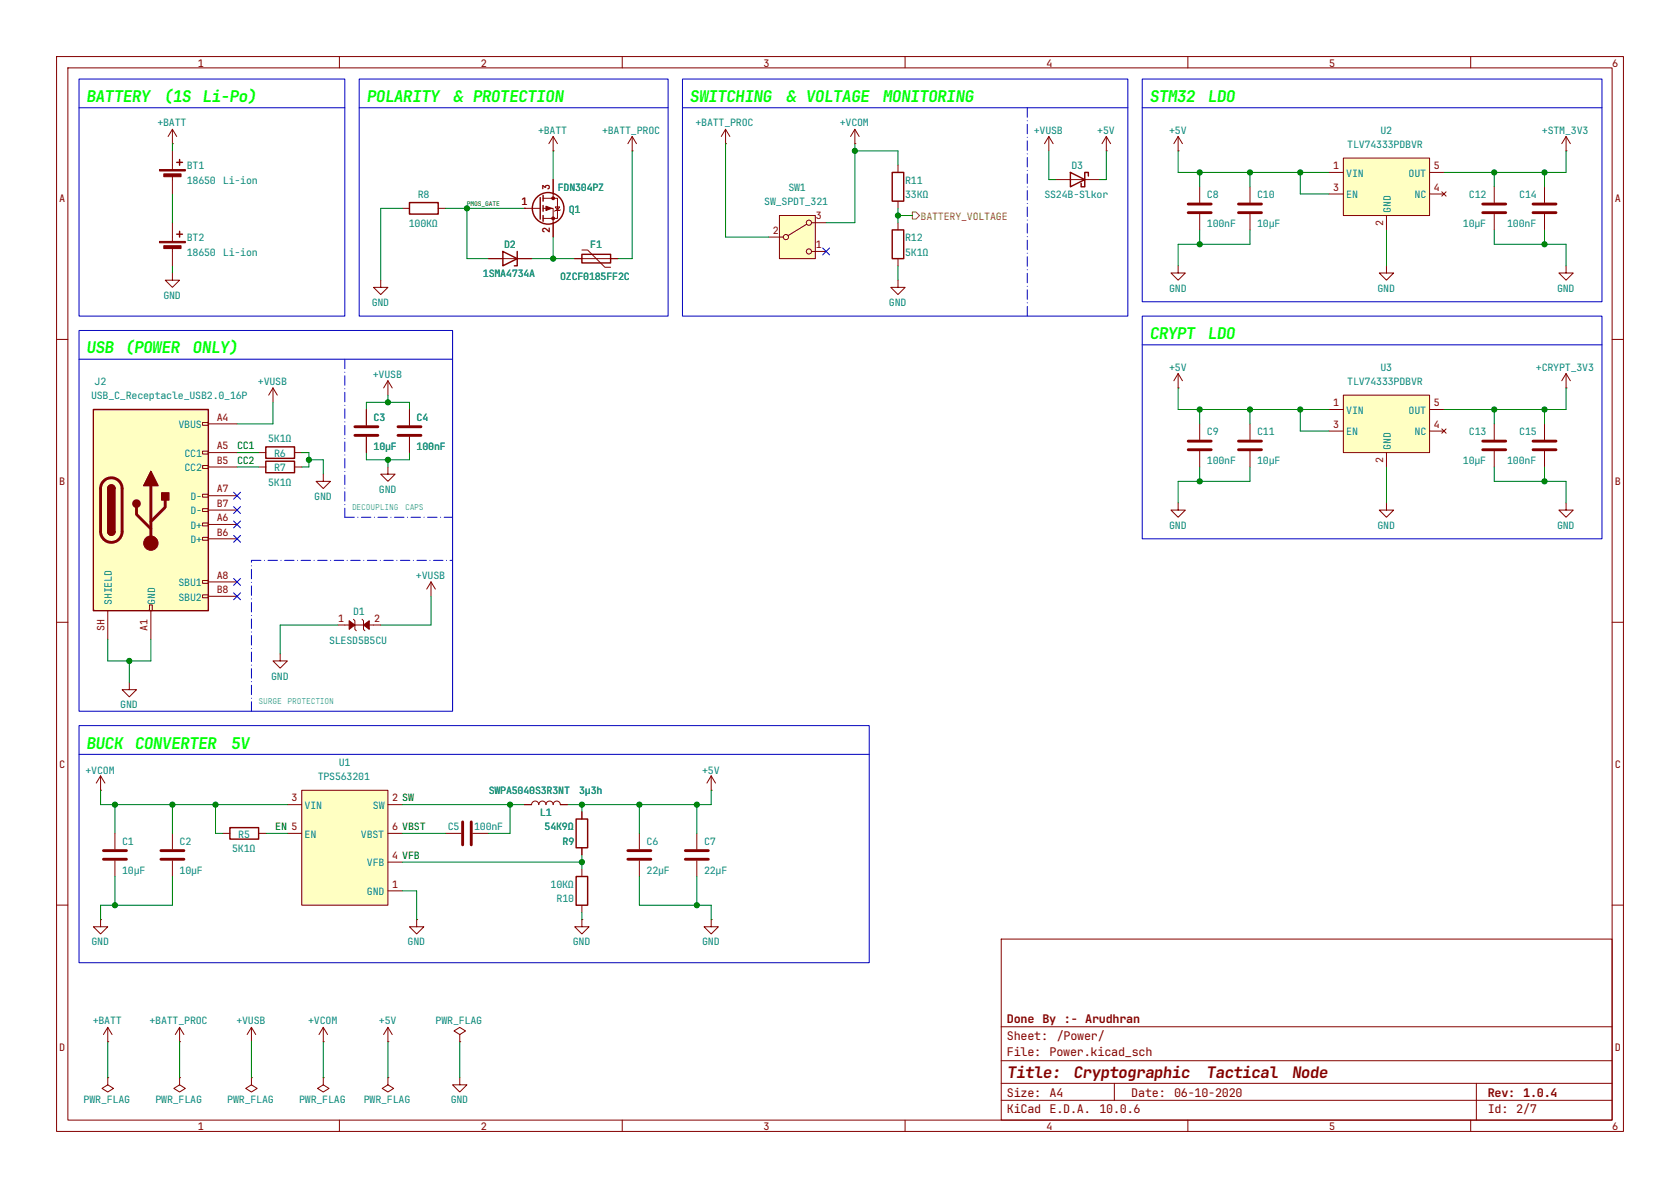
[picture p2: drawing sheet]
<svg xmlns="http://www.w3.org/2000/svg" width="297mm" height="210mm" viewBox="0 0 297 210" stroke-linecap="round" stroke-linejoin="round" font-family="sans-serif">
<path d="M0 0h297v210h-297z" fill="#fff" stroke="#fff" stroke-width=".18"/>
<g fill="none" stroke="#840000" stroke-width=".18">
<path d="M10 10h277v190h-277zM12 12h273v186h-273zM60 10v2M110 10v2M160 10v2M210 10v2M260 10v2M10 60h2M208.3 68.6h.1M208.3 66l-.8 1.3M208.3 66l.7 1.3M208.3 66v2.6"/>
<path d="M212.1 74.9v2.8M212.1 79.8v2.8M221 74.9v2.8M221 79.8v2.8M264.2 74.9v2.8M264.2 79.8v2.8M285 60h2M208.3 88.9v1.3h1.2l-1.2 1.2-1.3-1.2h1.3M245.1 88.9v1.3h1.3l-1.3 1.2-1.3-1.2h1.3M10 110h2M285 110h2M20.3 147.3v2.8"/>
<path d="M20.3 152.1v2.8M30.5 147.3v2.8M30.5 152.1v2.8M39.4 147.3h1.2M45.7 147.3h1.3M92.7 142.2h1.3a.64 .64 0 0 1 .6-.6 .64 .64 0 0 1 .6 .6 .64 .64 0 0 1 .7-.6 .64 .64 0 0 1 .6 .6 .64 .64 0 0 1 .7-.6 .64 .64 0 0 1 .6 .6 .64 .64 0 0 1 .6-.6 .64 .64 0 0 1 .7 .6h1.2M123.2 147.3v2.8M123.2 152.1v2.8M10 160h2M125.7 162.6v1.2h1.3l-1.3 1.3-1.2-1.3h1.2M125.7 162.6h.1M177 166h108v32h-108z"/>
<path d="M285 160h2M19 190.5v1.3l1.1 .6-1.1 .6-1-.6 1-.6M19 190.5h.1M19 184.2h.1M19 181.6l-.7 1.3M19 181.6l.8 1.3M19 181.6v2.6M31.7 184.2h.1M31.7 190.5v1.3l1.1 .6-1.1 .6-1-.6 1-.6M31.7 190.5h.1M31.7 181.6l-.7 1.3M31.7 181.6l.8 1.3"/>
<path d="M31.7 181.6v2.6M44.4 190.5v1.3l1.1 .6-1.1 .6-1-.6 1-.6M44.4 190.5h.1M44.4 181.6l-.7 1.3M44.4 181.6l.8 1.3M44.4 181.6v2.6M57.1 190.5v1.3l1.1 .6-1.1 .6-1-.6 1-.6M57.1 190.5h.1M57.1 184.2h.1M57.1 181.6l-.7 1.3M57.1 181.6l.8 1.3M57.1 181.6v2.6"/>
<path d="M60 198v2M68.6 190.5v1.3l1 .6-1 .6-1-.6 1-.6M68.6 190.5h.1M68.6 184.2h.1M68.6 181.6l-.8 1.3M68.6 181.6l.7 1.3M68.6 181.6v2.6M81.3 182.9l1-.7-1-.6-1 .6 1 .7v1.3M81.3 184.2h.1M110 198v2M160 198v2M177 194.5h108"/>
<path d="M177 191.5h108M177 187.5h108M177 181.5h108M197 191.5v3M210 198v2M260 198v2M261 191.5v6.5"/>
</g>
<path d="M40.6 146.3h5.1v2h-5.1z" fill="none" stroke="#840000" stroke-width=".25"/>
<path d="M210.1 78h4M210.1 79.5h4M218.9 78h4.1M218.9 79.5h4.1M262.1 78h4.1M262.1 79.5h4.1M18.3 150.4h4.1M18.3 151.9h4.1M28.4 150.4h4.1M28.4 151.9h4.1M121.2 150.4h4M121.2 151.9h4" fill="none" stroke="#840000" stroke-width=".51"/>
<path d="M237.5 69.9h15.2v10.1h-15.2z" fill="#ffffc2"/>
<g fill="none" stroke="#840000" stroke-width=".18">
<path d="M158.7 29.2v1.3M158.7 35.6v1.2M158.7 39.4v1.2M158.7 49.5v1.3h1.3l-1.3 1.3-1.2-1.3h1.2M158.7 45.7v1.3M234.9 72.4h2.6M234.9 76.2h2.6M237.5 69.9h15.2v10.1h-15.2zM252.7 72.4h2.6M252.7 76.2h2.6M254.9 75.8l.8 .8M255.7 75.8l-.8 .8"/>
<path d="M273 74.9v2.8M273 79.8v2.8M276.9 68.6h.1M276.9 66l-.8 1.3M276.9 66l.7 1.3M276.9 66v2.6M245.1 80v2.6M276.9 88.9v1.3h-1.3l1.3 1.2 1.2-1.2h-1.2M81.3 190.5v1.3h1.2l-1.2 1.2-1.3-1.2h1.3"/>
</g>
<path d="M271 78h4.1M271 79.5h4.1" fill="none" stroke="#840000" stroke-width=".51"/>
<path d="M157.7 30.5h2.1v5.1h-2.1zM157.7 40.6h2.1v5.1h-2.1z" fill="none" stroke="#840000" stroke-width=".25"/>
<path d="M53.3 139.7h15.3v20.3h-15.3z" fill="#ffffc2"/>
<g fill="none" stroke="#840000" stroke-width=".18">
<path d="M59.7 110.5h2M62.5 109.5l.2 .2v.8M62.7 110.5v.8l.3 .2M62.7 110.5h1.6M64 109.5l.3 .2v.8M64.3 110.5v.8l.2 .2M65.3 110.5h2M17.8 139.7h.1M17.8 137.2l-.8 1.2M17.8 137.2l.7 1.2M17.8 137.2v2.5M53.3 139.7h15.3v20.3h-15.3z"/>
<path d="M50.8 142.2h2.5M50.8 147.3h2.5M68.6 157.5h2.5M68.6 142.2h2.5M68.6 152.4h2.5M68.6 147.3h2.5M102.9 143.5v1.3M102.9 149.9v1.2M102.9 153.7v1.2M17.8 162.6v1.2h1.2l-1.2 1.3-1.3-1.3h1.3M17.8 162.6h.1M102.9 162.6v1.2h1.2l-1.2 1.3-1.3-1.3h1.3"/>
<path d="M102.9 162.6h.1M102.9 160v1.3"/>
</g>
<g fill="#840000" stroke="#840000" stroke-width=".18">
<path d="M61.7 109.7l1 .8-1 .8z"/>
<path d="M64.3 110.5l1-.8v1.6z"/>
</g>
<path d="M101.9 144.8h2v5.1h-2zM101.9 154.9h2v5.1h-2z" fill="none" stroke="#840000" stroke-width=".25"/>
<path d="M16.5 72.4h20.3v35.6h-20.3z" fill="#ffffc2"/>
<g fill="none" stroke="#840000" stroke-width=".18">
<path d="M35.8 74.7h1v.5h-1zM35.8 79.8h1v.5h-1zM36.8 74.9h5.1M48.3 68.6l-.8 1.3M48.3 68.6l.7 1.3M48.3 68.6v2.5M64.8 72.4v2.8M64.8 77.2v2.8M68.6 67.3l-.8 1.3M68.6 67.3l.7 1.3M68.6 67.3v2.6M72.4 72.4v2.8"/>
<path d="M72.4 77.2v2.8M35.8 82.3h1v.5h-1zM35.8 87.4h1v.5h-1zM35.8 89.9h1v.5h-1zM35.8 92.5h1v.5h-1zM35.8 95h1v.5h-1zM36.8 80h5.1M36.8 92.7h5.1M36.8 87.6h5.1M36.8 82.6h5.1M36.8 95.3h5.1M36.8 90.2h5.1"/>
<path d="M45.7 80h1.3M45.7 82.6h1.3M52.1 80h1.2M52.1 82.6h1.2M57.1 83.8v1.3h1.3l-1.3 1.3-1.2-1.3h1.2M68.6 82.6v1.2h1.2l-1.2 1.3-1.3-1.3h1.3M19 108v5M26.4 106.9h.5v1.1h-.5zM26.7 108v5M35.8 102.6h1v.5h-1zM35.8 105.2h1v.5h-1zM36.8 102.9h5.1"/>
<path d="M36.8 105.4h5.1M49.5 115.6v1.2h1.3l-1.3 1.3-1.2-1.3h1.2M76.2 102.9l-.8 1.2M76.2 102.9l.8 1.2M76.2 102.9v2.5M22.9 120.7v1.2h1.2l-1.2 1.3-1.3-1.3h1.3M113 147.3v2.8M113 152.1v2.8"/>
</g>
<path d="M16.5 72.4h20.3v35.6h-20.3zM47 79h5.1v2h-5.1zM19 86.4a.64 .64 0 0 1 .7-.7 .64 .64 0 0 1 .6 .7M19 94a.64 .64 0 0 0 .7 .6 .64 .64 0 0 0 .6-.6M47 81.5h5.1v2.1h-5.1z" fill="none" stroke="#840000" stroke-width=".25"/>
<path d="M62.7 75.4h4.1M62.7 77h4.1M70.4 75.4h4M70.4 77h4M18.3 85a1.9 1.9 0 0 1 2.1-.4 1.9 1.9 0 0 1 1.2 1.8v7.6a1.91 1.91 0 0 1-1.9 1.9 1.91 1.91 0 0 1-1.9-1.9v-7.8l.2-.6zM24.1 89.7v1.2l2.6 2.6M26.7 85.9v10.1M29.2 88.4v1.3l-2.5 2.5M111 150.4h4.1M111 151.9h4.1" fill="none" stroke="#840000" stroke-width=".51"/>
<g fill="#840000" stroke="#840000" stroke-width=".25">
<path d="M19 86.4h1.3v7.6h-1.3z"/>
<path d="M19.2 85.9a.64 .64 0 0 1 .7-.1 .64 .64 0 0 1 .4 .6h-1.3z"/>
<path d="M19 94h1.3a.64 .64 0 0 1-.6 .6 .64 .64 0 0 1-.7-.6z"/>
<path d="M26.7 83.3l1.2 2.6h-2.5z"/>
<path d="M28.6 87.1h1.2v1.3h-1.2z"/>
<circle cx="24.1" cy="89" r=".63"/>
</g>
<circle cx="26.7" cy="96" r="1.27" fill="#840000" stroke="#840000" stroke-width=".18"/>
<path d="M137.8 38.1h6.3v7.6h-6.3z" fill="#ffffc2"/>
<g fill="none" stroke="#840000" stroke-width=".18">
<path d="M30.5 25.4h.1M30.5 22.9l-.8 1.2M30.5 22.9l.7 1.2M30.5 22.9v2.5M30.5 26.7v3.3M30.5 31v3.3M30.5 39.4v3.3M71.1 36.8h1.3M77.5 36.8h1.2M92.7 36.8h.1M92.7 36.8h2.8M96 35.1h2.6v3.5h-2.6"/>
<path d="M96 36.8h1.8v5.1M97.8 26.7h.1M97.8 24.1l-.8 1.3M97.8 24.1l.8 1.3M97.8 24.1v2.6M97.8 31.8v3.3M98.2 36.6h.7l-.3 .6zM99.1 37.1l-.2 .1h-.7l-.2 .1M111.8 26.7h.1M111.8 24.1l-.8 1.3M111.8 24.1l.7 1.3M111.8 24.1v2.6"/>
<path d="M128.3 25.4h.1M128.3 22.9l-.8 1.2M128.3 22.9l.7 1.2M128.3 22.9v2.5M137.8 38.1h6.3v7.6h-6.3zM142.6 39.6l-3.3 2.1M143.5 39.4h2.5M151.1 25.4h.1M151.1 22.9l.8 1.2M151.1 22.9l-.7 1.2M151.1 22.9v2.5M185.4 24.1l.8 1.3"/>
<path d="M185.4 24.1l-.7 1.3M185.4 24.1v2.6M186.7 31.8h7.6M195.6 26.7h.1M195.6 24.1l-.8 1.3M195.6 24.1l.7 1.3M195.6 24.1v2.6M212.1 33v2.8M212.1 37.8v2.8M221 33v2.8M221 37.8v2.8M264.2 33v2.8"/>
<path d="M264.2 37.8v2.8M273 33v2.8M273 37.8v2.8M276.9 26.7h.1M276.9 24.1l-.8 1.3M276.9 24.1l.7 1.3M276.9 24.1v2.6M30.5 48.3v1.2h1.2l-1.2 1.3-1.3-1.3h1.3M30.5 43.7v3.3M67.3 49.5v1.3h1.3l-1.3 1.3-1.3-1.3h1.3M86.4 45.7h7.6M101.6 45.7h7.6"/>
<path d="M102.9 44.2h1l3 3h1M135.9 41.9h2.5M143.5 44.5h2.5M208.3 47v1.3h1.2l-1.2 1.2-1.3-1.2h1.3M245.1 47v1.3h1.3l-1.3 1.2-1.3-1.2h1.3M276.9 47v1.3h-1.3l1.3 1.2 1.2-1.2h-1.2M125.7 139.7h.1M125.7 137.2l-.7 1.2M125.7 137.2l.8 1.2M125.7 137.2v2.5M78.7 147.3h2.8M83.6 147.3h2.8"/>
<path d="M73.7 162.6v1.2h1.2l-1.2 1.3-1.3-1.3h1.3M73.7 162.6h.1"/>
<circle cx="143" cy="39.4" r=".46"/>
<circle cx="138.9" cy="41.9" r=".46"/>
<circle cx="143" cy="44.5" r=".46"/>
</g>
<g fill="#840000" stroke="#840000" stroke-width=".18">
<path d="M28.2 30h4.6v.2h-4.6z"/>
<path d="M29 30.7h3v.5h-3z"/>
<path d="M28.2 42.7h4.6v.2h-4.6z"/>
<path d="M29 43.4h3v.5h-3z"/>
<path d="M96.5 36.4l1 .4-1 .4z"/>
<circle cx="97.8" cy="35.1" r=".25"/>
<circle cx="97.8" cy="38.6" r=".25"/>
</g>
<g fill="none" stroke="#840000" stroke-width=".25">
<path d="M31.2 28.7h1.1M31.7 28.2v1M72.4 35.8h5.1v2h-5.1zM95.5 34.9v3.8M96 34.5v1.1M96 36.3v1M96 38.1v1M189.2 30.5l2.6 1.3-2.6 1.2zM192.4 31.1v-.6h-.6v2.5h-.7v-.6M31.2 41.4h1.1M31.7 40.9v1M88.9 44.5l2.5 1.2-2.5 1.3z"/>
<path d="M91.4 44.5v2.5h-.5M102.9 45h5v1.5h-5z"/>
<circle cx="96.9" cy="36.8" r="2.79"/>
</g>
<path d="M210.1 36.1h4M210.1 37.6h4M218.9 36.1h4.1M218.9 37.6h4.1M262.1 36.1h4.1M262.1 37.6h4.1M271 36.1h4.1M271 37.6h4.1M81.8 145.3v4.1M83.3 145.3v4.1" fill="none" stroke="#840000" stroke-width=".51"/>
<path d="M237.5 27.9h15.2v10.2h-15.2z" fill="#ffffc2"/>
<g fill="none" stroke="#840000" stroke-width=".18">
<path d="M92.7 36.8h.1M97.8 31.8v2.5M97.8 39.4v2.5M208.3 26.7h.1M208.3 24.1l-.8 1.3M208.3 24.1l.7 1.3M208.3 24.1v2.6M234.9 30.5h2.6M234.9 34.3h2.6M237.5 27.9h15.2v10.2h-15.2zM245.1 38.1v2.5M252.7 30.5h2.6"/>
<path d="M252.7 34.3h2.6M254.9 33.9l.8 .8M255.7 33.9l-.8 .8M86.4 45.7h2.5M91.4 45.7h2.6M101.6 45.7h1.3M107.9 45.7h1.3M64.8 72.4v2.8M64.8 77.2v2.8M72.4 72.4v2.8M72.4 77.2v2.8M92.7 142.2h1.3"/>
<path d="M99.1 142.2h1.2M102.9 143.5v1.3M102.9 149.9v1.2"/>
</g>
<path d="M161.3 37.5h.6l.7 .6-.7 .6h-.6z" fill="none" stroke="#848400" stroke-width=".18"/>
<g fill="none" stroke="#0000c2" stroke-width=".18">
<path d="M14 14h47v41.9h-47zM14 19.1h47M63.5 14h54.6v41.9h-54.6zM63.5 19.1h54.6M120.6 14h78.8v41.9h-78.8zM120.6 19.1h78.8M201.9 14h81.3v39.3h-81.3zM201.9 19.1h81.3M14 58.4h66v67.3h-66zM201.9 55.9h81.3v39.4h-81.3zM14 63.5h66M201.9 61h81.3"/>
<path d="M14 128.3h139.7v41.9h-139.7zM14 133.4h139.7"/>
</g>
<path d="M181.6 19.1v36.8M61 63.5v27.9M44.4 99.1h35.6M61 91.4h19M44.4 125.7v-26.6" fill="none" stroke="#0000c2" stroke-width=".18" stroke-dasharray="1.7 .6 0 .6"/>
<g fill="none" stroke="#008400" stroke-width=".18">
<path d="M30.5 25.4v1.3M30.5 34.3v5.1M71.1 36.8h-3.8v12.7M78.7 36.8h14M82.5 36.8v8.9h3.9M97.8 26.7v5.1M111.8 26.7v19h-2.6M128.3 25.4v16.5h7.6M151.1 26.7h7.6v2.5M151.1 25.4v14h-5.1M158.7 36.8v2.6M158.7 38.1h2.6"/>
<path d="M185.4 26.7v5.1h1.3M195.6 26.7v5.1h-1.3M208.3 26.7v3.8h26.6M212.1 30.5v2.5M221 30.5v2.5M229.9 30.5v3.8h5M264.2 30.5v2.5M273 30.5v2.5M276.9 26.7v3.8h-21.6M30.5 47v1.3M94 45.7h7.6M97.8 41.9v3.8"/>
<path d="M158.7 47v2.5M212.1 40.6v2.6M221 40.6v2.6h-12.7v3.8M245.1 40.6v6.4M264.2 40.6v2.6h12.7v3.8M273 40.6v2.6M48.3 71.1v3.8h-6.4M64.8 72.4v-1.3h7.6v1.3M68.6 69.9v1.2M208.3 68.6v3.8h26.6M212.1 72.4v2.5M221 72.4v2.5"/>
<path d="M229.9 72.4v3.8h5M264.2 72.4v2.5M273 72.4v2.5M276.9 68.6v3.8h-21.6M41.9 80h3.8M41.9 82.6h3.8M53.3 80h1.3v2.6h-1.3M54.6 81.3h2.5v2.5M64.8 80v1.3h7.6v-1.3M68.6 81.3v1.3M212.1 82.6v2.5M221 82.6v2.5h-12.7v3.8"/>
<path d="M245.1 82.6v6.3M264.2 82.6v2.5h12.7v3.8M273 82.6v2.5M19 113v3.8h7.7v-3.8M22.9 116.8v3.9M59.7 110.5h-10.2v5.1M76.2 105.4v5.1h-8.9M17.8 139.7v2.5h33M125.7 139.7v2.5h-25.4M20.3 142.2v5.1M20.3 154.9v5.1M30.5 154.9v5.1h-12.7v2.6"/>
<path d="M30.5 142.2v5.1M38.1 142.2v5.1h1.3M47 147.3h3.8M71.1 142.2h21.6M71.1 147.3h7.6M71.1 157.5h2.6v5.1M71.1 152.4h31.8M90.2 142.2v5.1h-3.8M102.9 142.2v1.3M102.9 151.1v2.6M113 154.9v5.1h12.7v2.6M113 142.2v5.1"/>
<path d="M123.2 142.2v5.1M123.2 154.9v5.1M102.9 161.3v1.3M19 184.2v6.3M31.7 184.2v6.3M44.4 184.2v6.3M57.1 184.2v6.3M68.6 184.2v6.3M81.3 184.2v6.3"/>
</g>
<g fill="none" stroke="#000084" stroke-width=".18">
<path d="M145.4 43.8l1.3 1.3M146.7 43.8l-1.3 1.3M41.3 87l1.2 1.2M41.3 92.1l1.2 1.2M41.3 89.6l1.2 1.2M41.3 94.6l1.2 1.3M42.5 87l-1.2 1.2M42.5 92.1l-1.2 1.2M42.5 89.6l-1.2 1.2M42.5 94.6l-1.2 1.3M41.3 102.3l1.2 1.2M41.3 104.8l1.2 1.2"/>
<path d="M42.5 102.3l-1.2 1.2M42.5 104.8l-1.2 1.2"/>
</g>
<g fill="#008400" stroke="#008400" stroke-width=".18">
<circle cx="221" cy="72.4" r=".46"/>
<circle cx="212.1" cy="43.2" r=".46"/>
<circle cx="212.1" cy="30.5" r=".46"/>
<circle cx="212.1" cy="85.1" r=".46"/>
<circle cx="212.1" cy="72.4" r=".46"/>
<circle cx="158.7" cy="38.1" r=".46"/>
<circle cx="273" cy="43.2" r=".46"/>
<circle cx="273" cy="30.5" r=".46"/>
<circle cx="221" cy="30.5" r=".46"/>
<circle cx="229.9" cy="30.5" r=".46"/>
<circle cx="264.2" cy="30.5" r=".46"/>
<circle cx="264.2" cy="72.4" r=".46"/>
<circle cx="273" cy="72.4" r=".46"/>
<circle cx="229.9" cy="72.4" r=".46"/>
<circle cx="273" cy="85.1" r=".46"/>
<circle cx="151.1" cy="26.7" r=".46"/>
<circle cx="20.3" cy="160" r=".46"/>
<circle cx="68.6" cy="81.3" r=".46"/>
<circle cx="68.6" cy="71.1" r=".46"/>
<circle cx="82.5" cy="36.8" r=".46"/>
<circle cx="97.8" cy="45.7" r=".46"/>
<circle cx="30.5" cy="142.2" r=".46"/>
<circle cx="20.3" cy="142.2" r=".46"/>
<circle cx="90.2" cy="142.2" r=".46"/>
<circle cx="22.9" cy="116.8" r=".46"/>
<circle cx="38.1" cy="142.2" r=".46"/>
<circle cx="123.2" cy="160" r=".46"/>
<circle cx="113" cy="142.2" r=".46"/>
<circle cx="123.2" cy="142.2" r=".46"/>
<circle cx="102.9" cy="142.2" r=".46"/>
<circle cx="102.9" cy="152.4" r=".46"/>
<circle cx="54.6" cy="81.3" r=".46"/>
</g>
<g font-size="2.9" fill="#0f0">
<text x="15.2" y="18">BATTERY</text>
<text x="28.9" y="18">(1S</text>
<text x="35.7" y="18">Li-Po)</text>
<text x="64.8" y="18">POLARITY</text>
<text x="80.1" y="18">&amp; PROTECTION</text>
<text x="121.9" y="18">SWITCHING</text>
<text x="139" y="18">&amp; VOLTAGE</text>
<text x="156" y="18">MONITORING</text>
<text x="203.2" y="18">STM32</text>
<text x="213.4" y="18">LDO</text>
<text x="203.2" y="59.9">CRYPT</text>
<text x="213.4" y="59.9">LDO</text>
<text x="15.2" y="62.5">USB</text>
<text x="22.1" y="62.5">(POWER</text>
<text x="34" y="62.5">ONLY)</text>
<text x="15.2" y="132.3">BUCK</text>
<text x="23.8" y="132.3">CONVERTER</text>
<text x="40.8" y="132.3">5V</text>
</g>
<g font-size="2.8" fill="#840000">
<text x="178" y="190.5">Title:</text>
<text x="189.8" y="190.5">Cryptographic</text>
<text x="213.2" y="190.5">Tactical</text>
<text x="228.4" y="190.5">Node</text>
</g>
<g font-size="2.1" fill="#840000">
<text x="178" y="183.9">Sheet:</text>
<text x="178" y="180.9">Done By :- Arudhran</text>
<text x="186.8" y="183.9">/Power/</text>
<text x="178" y="186.6">File:</text>
<text x="185.6" y="186.6">Power.kicad_sch</text>
<text x="178" y="196.8">KiCad</text>
<text x="178" y="194">Size:</text>
<text x="185.6" y="196.8">E.D.A.</text>
<text x="185.6" y="194">A4</text>
<text x="194.4" y="196.8">10.0.6</text>
<text x="200" y="194">Date:</text>
<text x="207.6" y="194">06-10-2020</text>
<text x="263" y="194">Rev: 1.0.4</text>
<text x="263" y="196.8">Id: 2/7</text>
</g>
<g font-size="1.8" fill="#840000">
<text x="35" y="11.8">1</text>
<text x="85" y="11.8">2</text>
<text x="135" y="11.8">3</text>
<text x="185" y="11.8">4</text>
<text x="235" y="11.8">5</text>
<text x="285" y="11.8">6</text>
<text x="235.7" y="29.9">1</text>
<text x="253.5" y="29.9">5</text>
<text x="10.5" y="35.8">A</text>
<text x="97.2" y="33.6" transform="rotate(-90 97.2 33.6)">3</text>
<text x="235.7" y="33.7">3</text>
<text x="253.5" y="33.7">4</text>
<text x="285.5" y="35.8">A</text>
<text x="92.2" y="36.3">1</text>
<text x="97.2" y="41.2" transform="rotate(-90 97.2 41.2)">2</text>
<text x="136.6" y="41.3">2</text>
<text x="144.2" y="38.8">3</text>
<text x="244.5" y="39.9" transform="rotate(-90 244.5 39.9)">2</text>
<text x="144.2" y="43.9">1</text>
<text x="235.7" y="71.8">1</text>
<text x="253.5" y="71.8">5</text>
<text x="38.3" y="74.4">A4</text>
<text x="235.7" y="75.6">3</text>
<text x="253.5" y="75.6">4</text>
<text x="38.3" y="79.4">A5</text>
<text x="38.3" y="82">B5</text>
<text x="244.5" y="81.8" transform="rotate(-90 244.5 81.8)">2</text>
<text x="10.5" y="85.8">B</text>
<text x="38.3" y="87.1">A7</text>
<text x="38.3" y="89.6">B7</text>
<text x="285.5" y="85.8">B</text>
<text x="38.3" y="92.1">A6</text>
<text x="38.3" y="94.7">B6</text>
<text x="38.3" y="102.3">A8</text>
<text x="38.3" y="104.8">B8</text>
<text x="18.5" y="111.6" transform="rotate(-90 18.5 111.6)">SH</text>
<text x="26.1" y="111.6" transform="rotate(-90 26.1 111.6)">A1</text>
<text x="59.8" y="109.9">1</text>
<text x="66.1" y="109.9">2</text>
<text x="10.5" y="135.8">C</text>
<text x="285.5" y="135.8">C</text>
<text x="51.5" y="141.7">3</text>
<text x="69.3" y="141.7">2 SW</text>
<text x="69.3" y="146.7">6 VBST</text>
<text x="69.3" y="151.8">4 VFB</text>
<text x="69.3" y="156.9">1</text>
<text x="10.5" y="185.8">D</text>
<text x="285.5" y="185.8">D</text>
<text x="35" y="199.8">1</text>
<text x="85" y="199.8">2</text>
<text x="135" y="199.8">3</text>
<text x="185" y="199.8">4</text>
<text x="235" y="199.8">5</text>
<text x="285" y="199.8">6</text>
</g>
<g font-size="1.8" fill="#008484">
<text x="27.8" y="22.3">+BATT</text>
<text x="95.1" y="23.6">+BATT</text>
<text x="106.4" y="23.6">+BATT_PROC</text>
<text x="122.9" y="22.3">+BATT_PROC</text>
<text x="148.5" y="22.3">+VCOM</text>
<text x="182.8" y="23.6">+VUSB</text>
<text x="194" y="23.6">+5V</text>
<text x="206.7" y="23.6">+5V</text>
<text x="244" y="23.6">U2</text>
<text x="272.6" y="23.6">+STM_3V3</text>
<text x="33" y="30">BT1</text>
<text x="189.4" y="30">D3</text>
<text x="238.2" y="26.1">TLV74333PDBVR</text>
<text x="33" y="32.5">18650</text>
<text x="39.4" y="32.5">Li-ion</text>
<text x="73.9" y="35">R8</text>
<text x="98.6" y="33.8">FDN304PZ</text>
<text x="139.4" y="33.8">SW1</text>
<text x="160" y="32.5">R11</text>
<text x="160" y="35">33KΩ</text>
<text x="184.6" y="35">SS24B-Slkor</text>
<text x="213.4" y="35">C8</text>
<text x="222.2" y="35">C10</text>
<text x="238" y="31.2">VIN</text>
<text x="238" y="35">EN</text>
<text x="249" y="31.2">OUT</text>
<text x="250.1" y="35">NC</text>
<text x="259.7" y="35">C12</text>
<text x="268.6" y="35">C14</text>
<text x="72.3" y="40.1">100KΩ</text>
<text x="100.5" y="37.6">Q1</text>
<text x="135.1" y="36.3">SW_SPDT_321</text>
<text x="213.4" y="40.1">100nF</text>
<text x="222.2" y="40.1">10μF</text>
<text x="245.9" y="37.6" transform="rotate(-90 245.9 37.6)">GND</text>
<text x="258.6" y="40.1">10μF</text>
<text x="266.5" y="40.1">100nF</text>
<text x="33" y="42.7">BT2</text>
<text x="33" y="45.2">18650</text>
<text x="39.4" y="45.2">Li-ion</text>
<text x="89.1" y="43.9">D2</text>
<text x="104.3" y="43.9">F1</text>
<text x="160" y="42.7">R12</text>
<text x="160" y="45.2">5K1Ω</text>
<text x="28.9" y="52.8">GND</text>
<text x="85.4" y="49">1SMA4734A</text>
<text x="99" y="49.5">OZCF0185FF2C</text>
<text x="206.7" y="51.5">GND</text>
<text x="243.5" y="51.5">GND</text>
<text x="275.3" y="51.5">GND</text>
<text x="65.7" y="54.1">GND</text>
<text x="157.2" y="54.1">GND</text>
<text x="206.7" y="65.5">+5V</text>
<text x="244" y="65.5">U3</text>
<text x="271.5" y="65.5">+CRYPT_3V3</text>
<text x="16.1" y="70.6">USB_C_Receptacle_USB2.0_16P</text>
<text x="16.7" y="68.1">J2</text>
<text x="45.6" y="68.1">+VUSB</text>
<text x="65.9" y="66.8">+VUSB</text>
<text x="238.2" y="68.1">TLV74333PDBVR</text>
<text x="31.6" y="75.7">VBUS</text>
<text x="66" y="74.4">C3</text>
<text x="73.7" y="74.4">C4</text>
<text x="213.4" y="76.9">C9</text>
<text x="222.2" y="76.9">C11</text>
<text x="238" y="73.1">VIN</text>
<text x="238" y="76.9">EN</text>
<text x="249" y="73.1">OUT</text>
<text x="250.1" y="76.9">NC</text>
<text x="259.7" y="76.9">C13</text>
<text x="268.6" y="76.9">C15</text>
<text x="32.6" y="80.8">CC1</text>
<text x="32.6" y="83.3">CC2</text>
<text x="47.4" y="78.2">5K1Ω</text>
<text x="48.5" y="80.8">R6</text>
<text x="48.5" y="83.3">R7</text>
<text x="66" y="79.5">10μF</text>
<text x="73.7" y="79.5">100nF</text>
<text x="213.4" y="82">100nF</text>
<text x="222.2" y="82">10μF</text>
<text x="245.9" y="79.5" transform="rotate(-90 245.9 79.5)">GND</text>
<text x="258.6" y="82">10μF</text>
<text x="266.5" y="82">100nF</text>
<text x="33.7" y="88.4">D-</text>
<text x="47.4" y="85.8">5K1Ω</text>
<text x="55.6" y="88.4">GND</text>
<text x="67" y="87.1">GND</text>
<text x="33.7" y="93.5">D+</text>
<text x="33.7" y="96">D+</text>
<text x="33.7" y="90.9">D-</text>
<text x="206.7" y="93.5">GND</text>
<text x="243.5" y="93.5">GND</text>
<text x="275.3" y="93.5">GND</text>
<text x="19.8" y="106.9" transform="rotate(-90 19.8 106.9)">SHIELD</text>
<text x="27.4" y="106.9" transform="rotate(-90 27.4 106.9)">GND</text>
<text x="31.6" y="103.6">SBU1</text>
<text x="31.6" y="106.2">SBU2</text>
<text x="73.5" y="102.3">+VUSB</text>
<text x="58.2" y="113.8">SLESD5B5CU</text>
<text x="62.4" y="108.7">D1</text>
<text x="21.3" y="125.2">GND</text>
<text x="47.9" y="120.1">GND</text>
<text x="15.1" y="136.9">+VCOM</text>
<text x="56.2" y="137.9">TPS563201</text>
<text x="59.9" y="135.4">U1</text>
<text x="124.1" y="136.9">+5V</text>
<text x="53.8" y="143">VIN</text>
<text x="65.9" y="143">SW</text>
<text x="86.4" y="140.4">SWPA5040S3R3NT</text>
<text x="102.4" y="140.4">3μ3h</text>
<text x="21.6" y="149.3">C1</text>
<text x="31.7" y="149.3">C2</text>
<text x="42.1" y="148.1">R5</text>
<text x="53.8" y="148.1">EN</text>
<text x="63.8" y="148.1">VBST</text>
<text x="79.1" y="146.8">C5</text>
<text x="83.8" y="146.8">100nF</text>
<text x="95.5" y="144.3">L1</text>
<text x="96.3" y="146.8">54K9Ω</text>
<text x="99.5" y="149.3">R9</text>
<text x="114.3" y="149.3">C6</text>
<text x="124.5" y="149.3">C7</text>
<text x="21.6" y="154.4">10μF</text>
<text x="31.7" y="154.4">10μF</text>
<text x="41" y="150.6">5K1Ω</text>
<text x="64.9" y="153.1">VFB</text>
<text x="114.3" y="154.4">22μF</text>
<text x="124.5" y="154.4">22μF</text>
<text x="64.9" y="158.2">GND</text>
<text x="97.3" y="157">10KΩ</text>
<text x="98.4" y="159.5">R10</text>
<text x="16.2" y="167.1">GND</text>
<text x="72.1" y="167.1">GND</text>
<text x="101.3" y="167.1">GND</text>
<text x="124.1" y="167.1">GND</text>
<text x="16.4" y="181.1">+BATT</text>
<text x="26.4" y="181.1">+BATT_PROC</text>
<text x="41.8" y="181.1">+VUSB</text>
<text x="54.5" y="181.1">+VCOM</text>
<text x="67" y="181.1">+5V</text>
<text x="77" y="181.1">PWR_FLAG</text>
<text x="14.8" y="195.1">PWR_FLAG</text>
<text x="27.5" y="195.1">PWR_FLAG</text>
<text x="40.2" y="195.1">PWR_FLAG</text>
<text x="52.9" y="195.1">PWR_FLAG</text>
<text x="64.3" y="195.1">PWR_FLAG</text>
<text x="79.7" y="195.1">GND</text>
</g>
<text font-size="1.8" fill="#848400" x="162.8" y="38.8">BATTERY_VOLTAGE</text>
<g font-size="1.8">
<text x="41.9" y="82">CC2</text>
<text x="41.9" y="79.4">CC1</text>
<text x="48.7" y="146.8">EN 5</text>
</g>
<g font-size="1.4" fill="#0ff">
<text x="62.2" y="90.2">DECOUPLING</text>
<text x="71.6" y="90.2">CAPS</text>
<text x="45.7" y="124.5">SURGE</text>
<text x="50.8" y="124.5">PROTECTION</text>
</g>
<text font-size="1.1" x="82.5" y="36.4">PMOS_GATE</text>
</svg>
